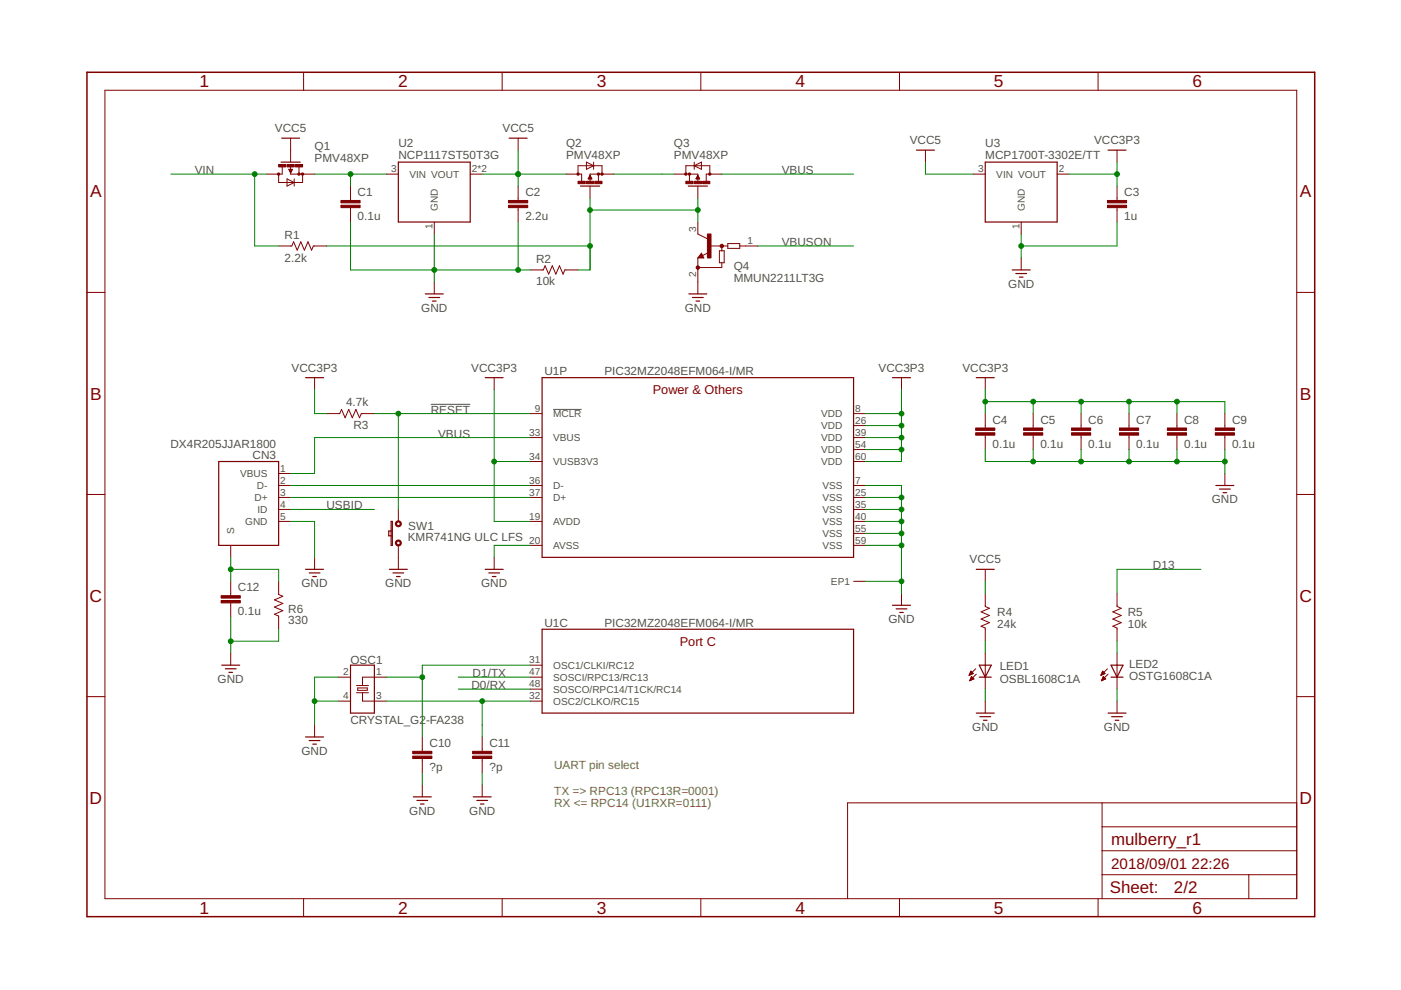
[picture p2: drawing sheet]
<svg xmlns="http://www.w3.org/2000/svg" width="297mm" height="210mm" viewBox="0 0 297 210" stroke-linecap="round" stroke-linejoin="round" font-family="sans-serif">
<path d="M91.3 85.7h8.4M117.3 86.8h6" fill="none" stroke="#505050" stroke-width=".21"/>
<g fill="none" stroke="#800000" stroke-width=".21">
<path d="M22.2 19.1h252.7v171.4h-252.7zM64.4 15.3v3.8M106.5 15.3v3.8M148.6 15.3v3.8M190.7 15.3v3.8M232.8 15.3v3.8M59.1 36.9v1.8h5.1v-1.8M59.8 35.1v1.8h-3.3M60.9 37.9l1.5 .8-1.5 .8zM61.2 35.9h.8l-.4 .8zM61.3 36h.6M61.3 36.1h.6"/>
<path d="M61.4 36.2h.4M61.4 36.3h.4M61.5 36.5h.2M61.6 36.6h.1M61.6 35.1v1.8h5.1M61.6 29.3v5.1M62.4 37.9v1.6M63.4 35.1v1.8M74.3 39.5v3M81.9 36.9h2.6M99.7 36.9h2.5M109.9 29.3v2.5"/>
<path d="M109.9 39.5v3M120 36.9h3.3v1.8M122.6 36.9v-1.8h5v1.8M124.3 34.4l1.6 .7-1.6 .8zM124.7 37.9h.8M124.8 37.8h.6M124.8 37.7h.5M124.9 37.5h.4M125 37.4h.2M125 37.3h.2M125.1 37.2h.1M125.1 39.5v2.5"/>
<path d="M125.1 37.2l.4 .7h-.8zM125.9 34.4v1.5M126.9 36.9v1.8M130.2 36.9h-5.1v1.8M142.9 36.9h5.1v1.8M145.4 36.9v-1.8h5.1v1.8M146.2 36.9v1.8M147.2 34.4v1.5M147.2 35.1l1.5-.7v1.5zM147.6 37.9h.7M147.6 37.8h.7M147.7 37.7h.5"/>
<path d="M147.8 37.5h.3M147.8 37.4h.3M147.9 37.3h.1M147.9 37.2h.1M148 37.2l.3 .7h-.7zM148 39.5v2.5M153 36.9h-3.3v1.8M196.2 31.8v2.6M206.4 36.9h2.5M224.1 36.9h2.6M236.8 31.8v2.6M236.8 39.5v3"/>
<path d="M59.1 52.2h2.8l.4-.9 .7 1.7 .8-1.7 .7 1.7 .8-1.7 .8 1.7 .3-.8h2.8M74.3 44v3.1M92.1 47.1v2.5M92.1 59.8v2.5M109.9 44v3.1M112.4 57.2h2.8l.4-.9 .7 1.8 .8-1.8 .8 1.8 .7-1.8 .8 1.8 .4-.9h2.8M148 47.1v2.5l2 1M148 54.7v7.6M148.7 53.7l.5 1h-1.2zM150.2 53.6l-1.3 .6M150.5 52.2h3.8M152.5 53.2h1v2.5h-1z"/>
<path d="M153 55.7v1h-5M153 52.2v1M154.3 51.6h2.5v1.1h-2.5zM156.8 52.2h3.9M216.5 47.1v2.5M216.5 54.7v2.5M236.8 44v3.1M18.4 62h3.8M274.9 62h3.8M66.7 80.1v2.5M69.2 87.7h2.8l.4-.9 .8 1.8 .7-1.8 .8 1.8 .8-1.8 .7 1.8 .4-.9h2.8M104.8 80.1v2.5"/>
<path d="M112.4 87.7h2.5M112.4 92.8h2.5M112.4 97.9h2.5M181 87.7h2.5M181 90.2h2.5M181 92.8h2.5M181 97.9h2.5M181 95.3h2.5M191.1 80.1v2.5M208.9 80.1v2.5M208.9 87.7v3M208.9 92.3v3"/>
<path d="M219.1 87.7v3M219.1 92.3v3M229.2 87.7v3M229.2 92.3v3M239.4 87.7v3M239.4 92.3v3M249.5 87.7v3M249.5 92.3v3M259.7 87.7v3M259.7 92.3v3M18.4 104.8h3.8M48.9 115.6v2.6"/>
<path d="M59.1 102.9h2.5M59.1 110.6h2.5M59.1 105.5h2.5M59.1 108h2.5M59.1 100.4h2.5M66.7 118.2v2.5M84.5 108v2.6M84.5 115.6v5.1M104.8 118.2v2.5M112.4 102.9h2.5M112.4 110.6h2.5M112.4 115.6h2.5"/>
<path d="M112.4 105.5h2.5M181 102.9h2.5M181 110.6h2.5M181 115.6h2.5M181 105.5h2.5M181 108h2.5M181 113.1h2.5M259.7 100.4v2.5M274.9 104.8h3.8M48.9 123.3v3M48.9 127.8v3.1M48.9 138.5v2.5"/>
<path d="M59.1 123.3v2.7l.9 .4-1.8 .8 1.8 .8-1.8 .7 1.8 .8-1.8 .7 .9 .4v2.8M181 123.3h2.5M191.1 125.8v2.5M208.9 120.7v2.6M208.9 125.8v2.8l.9 .4-1.8 .7 1.8 .8-1.8 .8 1.8 .7-1.8 .8 .9 .4v2.8M208.9 138.5v7.6M236.8 125.8v2.8l.9 .4-1.8 .7 1.8 .8-1.8 .8 1.8 .7-1.8 .8 .9 .4v2.8M236.8 138.5v7.6M18.4 147.7h3.8M66.7 153.7v2.6M71.8 148.7h2.5M71.8 143.6h2.5"/>
<path d="M75.6 145.4h2.5M75.6 146.9h2.5M75.8 145.9h2.1v.5h-2.1zM76.9 146.9v1.8h5M81.9 143.6h-5v1.8M89.5 156.3v3M102.2 156.3v3M112.4 141h2.5M112.4 148.7h2.5M112.4 143.6h2.5M112.4 146.1h2.5M205.5 143.1h.2"/>
<path d="M205.6 143h.4M205.6 142.9h.6M205.6 144.3h.1M205.7 144.2h.3M205.7 142.7h.6M205.7 142.6h.5M205.7 144.1h.5M205.8 143.9h.7M205.8 142.5h.3M205.8 142.4h.1M205.8 143.8h.6M205.8 142.3l.6 .5-.9 .4z"/>
<path d="M205.9 143.7h.3M205.9 143.6h.2M206 143.4l-.4 .9M206 143.4l.5 .6-.9 .3M206 143.4h.1M206.9 141.8l-1.4 1.4M207 142.9l-1.4 1.4M208.9 148.7v2.5M233.4 143.1h.2M233.5 143h.4M233.6 142.9h.6M233.6 144.3h.1"/>
<path d="M233.6 142.7h.6M233.6 144.2h.3M233.7 142.6h.4M233.7 144.1h.5M233.7 142.5h.3M233.7 143.9h.7M233.8 142.4h.1M233.8 143.8h.5M233.8 142.3l.5 .5-.9 .4zM233.8 143.7h.4M233.8 143.6h.3M233.9 143.4h.1"/>
<path d="M233.9 143.4l-.4 .9M233.9 143.4l.5 .6-.9 .3M234.8 141.8l-1.4 1.4M234.9 142.9l-1.4 1.4M236.8 148.7v2.5M274.9 147.7h3.8M89.5 160.8v3.1M89.5 166.4v2.6M102.2 160.8v3.1M102.2 166.4v2.6M233.7 170.2v20.3M233.7 175.3h41.2"/>
<path d="M274.9 170.2h-95.2v20.3M64.4 190.5v3.9M106.5 190.5v3.9M148.6 190.5v3.9M190.7 190.5v3.9M232.8 190.5v3.9M233.7 185.5h41.2M233.7 180.4h41.2M264.8 185.5v5"/>
</g>
<path d="M18.4 15.3h260.3v179.1h-260.3z" fill="none" stroke="#800000" stroke-width=".32"/>
<g fill="none" stroke="#800000" stroke-width=".25">
<path d="M59.6 34.4h4M59.7 29.3h3.8M84.5 34.4h15.2v12.7h-15.2zM107.9 29.3h3.9M123.1 39.5h4M145.9 39.5h4.1M194.3 31.8h3.8M208.9 34.4h15.2v12.7h-15.2zM234.9 31.8h3.8M148.7 54.2l-.1 .2h.4l-.3-.5-.5 .7h.8M214.6 57.2h3.8M215.4 58h2.3"/>
<path d="M216.1 58.8h.8M90.2 62.3h3.8M90.9 63.1h2.3M91.7 63.8h.8M146 62.3h3.9M146.8 63.1h2.3M147.6 63.8h.7M46.4 97.9h12.7v17.7h-12.7zM64.8 80.1h3.8M102.9 80.1h3.8M114.9 80.1h66.1v38.1h-66.1zM189.2 80.1h3.8"/>
<path d="M207 80.1h3.8M82.9 110.6h.3v5h-.3zM82.9 112.6h-.5v1h.5M257.8 102.9h3.8M258.6 103.7h2.2M259.3 104.5h.8M64.8 120.7h3.8M65.6 121.5h2.2M66.3 122.2h.8M82.5 120.7h3.9M83.3 121.5h2.3M84.1 122.2h.7"/>
<path d="M102.9 120.7h3.8M103.6 121.5h2.3M104.4 122.2h.8M114.9 133.4h66.1v17.8h-66.1zM189.2 128.3h3.8M190 129.1h2.3M190.8 129.9h.7M207 120.7h3.8M47 141h3.8M47.8 141.8h2.3M48.5 142.6h.8M64.8 156.3h3.8"/>
<path d="M65.6 157h2.2M66.3 157.8h.8M74.3 141h5.1v10.2h-5.1zM207 151.2h3.8M207.6 141h2.6l-1.3 2.6zM207.6 143.6h2.6M207.8 152h2.2M208.5 152.7h.8M234.9 151.2h3.8M235.6 141h2.5l-1.3 2.6zM235.6 143.6h2.5M235.7 152h2.3"/>
<path d="M236.5 152.7h.7M87.6 169h3.8M88.4 169.7h2.3M89.2 170.5h.7M100.3 169h3.8M101.1 169.7h2.3M101.9 170.5h.7"/>
</g>
<g fill="#800000" stroke="#800000" stroke-width=".21">
<path d="M46.9 127.3h4v.5h-4z"/>
<path d="M46.9 126.3h4v.5h-4z"/>
<path d="M87.5 160.3h4.1v.5h-4.1z"/>
<path d="M87.5 159.3h4.1v.5h-4.1z"/>
<path d="M100.2 160.3h4.1v.5h-4.1z"/>
<path d="M100.2 159.3h4.1v.5h-4.1z"/>
<path d="M206.9 91.8h4v.5h-4z"/>
<path d="M206.9 90.7h4v.5h-4z"/>
<path d="M217 91.8h4.1v.5h-4.1z"/>
<path d="M217 90.7h4.1v.5h-4.1z"/>
<path d="M227.2 91.8h4v.5h-4z"/>
<path d="M227.2 90.7h4v.5h-4z"/>
<path d="M237.3 91.8h4.1v.5h-4.1z"/>
<path d="M237.3 90.7h4.1v.5h-4.1z"/>
<path d="M247.5 91.8h4.1v.5h-4.1z"/>
<path d="M247.5 90.7h4.1v.5h-4.1z"/>
<path d="M126.1 38.4h1.5v.5h-1.5z"/>
<path d="M124.3 38.4h1.6v.5h-1.6z"/>
<path d="M122.6 38.4h1.5v.5h-1.5z"/>
<path d="M257.7 91.8h4v.5h-4z"/>
<path d="M257.7 90.7h4v.5h-4z"/>
<path d="M145.4 38.4h1.5v.5h-1.5z"/>
<path d="M147.2 38.4h1.5v.5h-1.5z"/>
<path d="M149 38.4h1.5v.5h-1.5z"/>
<path d="M62.6 34.9h1.6v.5h-1.6z"/>
<path d="M60.9 34.9h1.5v.5h-1.5z"/>
<path d="M59.1 34.9h1.5v.5h-1.5z"/>
<path d="M150 49.6h.7v5.1h-.7z"/>
<path d="M72.3 43.5h4v.5h-4z"/>
<path d="M72.3 42.5h4v.5h-4z"/>
<path d="M107.8 43.5h4.1v.5h-4.1z"/>
<path d="M107.8 42.5h4.1v.5h-4.1z"/>
<path d="M234.8 43.5h4.1v.5h-4.1z"/>
<path d="M234.8 42.5h4.1v.5h-4.1z"/>
</g>
<g fill="#800000" stroke="#800000" stroke-width=".21">
<path d="M126.7 36.7h.4v.4h-.4z" fill-rule="evenodd"/>
<path d="M127.5 36.7h.3v.4h-.3z" fill-rule="evenodd"/>
<path d="M122.4 36.7h.3v.4h-.3z" fill-rule="evenodd"/>
<path d="M146 36.7h.3v.4h-.3z" fill-rule="evenodd"/>
<path d="M145.2 36.7h.4v.4h-.4z" fill-rule="evenodd"/>
<path d="M150.3 36.7h.4v.4h-.4z" fill-rule="evenodd"/>
<path d="M63.2 36.7h.4v.4h-.4z" fill-rule="evenodd"/>
<path d="M64 36.7h.3v.4h-.3z" fill-rule="evenodd"/>
<path d="M58.9 36.7h.3v.4h-.3z" fill-rule="evenodd"/>
<path d="M84 110.6a.63 .63 0 0 1 1 .2 .63 .63 0 0 1-.4 .9 .63 .63 0 0 1-.8-.6h.3a.38 .38 0 0 1 .5-.4 .38 .38 0 0 1 .1 .6 .38 .38 0 0 1-.6-.1v-.1h-.3z" fill-rule="evenodd"/>
<path d="M84 114.7a.63 .63 0 0 1 1 .1 .63 .63 0 0 1-.4 .9 .63 .63 0 0 1-.8-.6h.3a.38 .38 0 0 1 .5-.4 .38 .38 0 0 1 .1 .6 .38 .38 0 0 1-.6 0v-.2h-.3z" fill-rule="evenodd"/>
<circle cx="153" cy="52.2" r=".36"/>
<circle cx="148" cy="56.7" r=".36"/>
</g>
<g fill="none" stroke="#008000" stroke-width=".21">
<path d="M36.2 36.9h20.3M54 36.9v15.3h5.1M66.7 36.9h15.2M74.3 36.9v2.6M102.2 36.9h17.8M109.9 31.8v7.7M130.2 36.9h12.7M153 36.9h28M196.2 34.4v2.5h10.2M226.7 36.9h10.1M236.8 34.4v5.1M69.2 52.2h55.9"/>
<path d="M74.3 47.1v10.1h38.1M92.1 49.6v10.2M109.9 47.1v10.1M125.1 42v15.2h-2.5M125.1 44.5h22.9M148 42v5.1M160.7 52.2h20.3M216.5 49.6v5.1M236.8 47.1v5.1h-20.3M66.7 82.6v5.1h2.5M79.4 87.7h33M84.5 87.7v20.3"/>
<path d="M104.8 82.6v28h7.6M104.8 97.9h7.6M112.4 92.8h-45.7v7.6h-5.1M183.5 92.8h7.6M183.5 95.3h7.6M183.5 90.2h7.6M183.5 87.7h7.6M191.1 82.6v15.3h-7.6M208.9 82.6v5.1M208.9 95.3v2.6h50.8M208.9 85.2h50.8v2.5M219.1 85.2v2.5"/>
<path d="M219.1 95.3v2.6M229.2 85.2v2.5M229.2 95.3v2.6M239.4 85.2v2.5M239.4 95.3v2.6M249.5 85.2v2.5M249.5 95.3v2.6M259.7 95.3v5.1M48.9 118.2v5.1M61.6 110.6h5.1v7.6M61.6 102.9h50.8M61.6 105.5h50.8"/>
<path d="M61.6 108h17.8M112.4 115.6h-7.6v2.6M183.5 110.6h7.6M183.5 115.6h7.6M183.5 102.9h7.6v22.9M183.5 105.5h7.6M183.5 108h7.6M183.5 113.1h7.6M48.9 130.9v7.6M48.9 120.7h10.2v2.6M59.1 133.4v2.6h-10.2M183.5 123.3h7.6"/>
<path d="M208.9 123.3v2.5M208.9 136v2.5M236.8 136v2.5M254.6 120.7h-17.8v5.1M66.7 148.7h5.1M71.8 143.6h-5.1v10.1M81.9 148.7h30.5M81.9 143.6h7.6M97.2 143.6h15.2M97.2 146.1h15.2M102.2 148.7v7.6M112.4 141h-22.9v15.3"/>
<path d="M208.9 146.1v2.6M236.8 146.1v2.6M89.5 163.9v2.5M102.2 163.9v2.5"/>
</g>
<g fill="#008000" stroke="#008000" stroke-width=".21">
<circle cx="48.9" cy="136" r=".51"/>
<circle cx="191.1" cy="115.6" r=".51"/>
<circle cx="191.1" cy="113.1" r=".51"/>
<circle cx="191.1" cy="110.6" r=".51"/>
<circle cx="191.1" cy="108" r=".51"/>
<circle cx="191.1" cy="105.5" r=".51"/>
<circle cx="191.1" cy="123.3" r=".51"/>
<circle cx="66.7" cy="148.7" r=".51"/>
<circle cx="249.5" cy="97.9" r=".51"/>
<circle cx="239.4" cy="97.9" r=".51"/>
<circle cx="229.2" cy="97.9" r=".51"/>
<circle cx="219.1" cy="97.9" r=".51"/>
<circle cx="259.7" cy="97.9" r=".51"/>
<circle cx="92.1" cy="57.2" r=".51"/>
<circle cx="109.9" cy="57.2" r=".51"/>
<circle cx="216.5" cy="52.2" r=".51"/>
<circle cx="48.9" cy="120.7" r=".51"/>
<circle cx="104.8" cy="97.9" r=".51"/>
<circle cx="191.1" cy="95.3" r=".51"/>
<circle cx="191.1" cy="92.8" r=".51"/>
<circle cx="191.1" cy="90.2" r=".51"/>
<circle cx="191.1" cy="87.7" r=".51"/>
<circle cx="239.4" cy="85.2" r=".51"/>
<circle cx="229.2" cy="85.2" r=".51"/>
<circle cx="219.1" cy="85.2" r=".51"/>
<circle cx="208.9" cy="85.2" r=".51"/>
<circle cx="249.5" cy="85.2" r=".51"/>
<circle cx="236.8" cy="36.9" r=".51"/>
<circle cx="102.2" cy="148.7" r=".51"/>
<circle cx="89.5" cy="143.6" r=".51"/>
<circle cx="84.5" cy="87.7" r=".51"/>
<circle cx="54" cy="36.9" r=".51"/>
<circle cx="109.9" cy="36.9" r=".51"/>
<circle cx="74.3" cy="36.9" r=".51"/>
<circle cx="125.1" cy="52.2" r=".51"/>
<circle cx="125.1" cy="44.5" r=".51"/>
<circle cx="148" cy="44.5" r=".51"/>
</g>
<g font-size="3.7" fill="#800000">
<text x="42.3" y="18.5">1</text>
<text x="84.4" y="18.5">2</text>
<text x="126.5" y="18.5">3</text>
<text x="168.6" y="18.5">4</text>
<text x="210.7" y="18.5">5</text>
<text x="252.9" y="18.5">6</text>
<text x="19.1" y="41.9">A</text>
<text x="275.6" y="41.9">A</text>
<text x="19.1" y="84.7">B</text>
<text x="275.6" y="84.7">B</text>
<text x="19" y="127.6">C</text>
<text x="275.5" y="127.6">C</text>
<text x="19" y="170.4">D</text>
<text x="275.5" y="170.4">D</text>
<text x="42.3" y="193.7">1</text>
<text x="84.4" y="193.7">2</text>
<text x="126.5" y="193.7">3</text>
<text x="168.6" y="193.7">4</text>
<text x="210.7" y="193.7">5</text>
<text x="252.9" y="193.7">6</text>
</g>
<g font-size="3.6" fill="#800000">
<text x="235.6" y="179.1">mulberry_r1</text>
<text x="235.3" y="189.4">Sheet:</text>
<text x="248.9" y="189.3">2/2</text>
</g>
<g font-size="3.2" fill="#800000">
<text x="235.6" y="184.2">2018/09/01</text>
<text x="252.6" y="184.2">22:26</text>
</g>
<g font-size="2.7" fill="#800000">
<text x="138.4" y="83.6">Power &amp; Others</text>
<text x="144.1" y="136.9">Port C</text>
</g>
<g font-size="2.5" fill="#505050">
<text x="58.3" y="28">VCC5</text>
<text x="106.5" y="28">VCC5</text>
<text x="66.7" y="34.4">PMV48XP</text>
<text x="66.7" y="31.8">Q1</text>
<text x="84.5" y="33.6">NCP1117ST50T3G</text>
<text x="84.5" y="31.1">U2</text>
<text x="120" y="33.6">PMV48XP</text>
<text x="120" y="31.1">Q2</text>
<text x="142.9" y="33.6">PMV48XP</text>
<text x="142.9" y="31.1">Q3</text>
<text x="192.9" y="30.6">VCC5</text>
<text x="208.9" y="33.6">MCP1700T-3302E/TT</text>
<text x="208.9" y="31.1">U3</text>
<text x="232" y="30.6">VCC3P3</text>
<text x="41.3" y="36.9">VIN</text>
<text x="75.8" y="41.6">C1</text>
<text x="111.4" y="41.6">C2</text>
<text x="165.7" y="36.9">VBUS</text>
<text x="238.4" y="41.6">C3</text>
<text x="75.8" y="46.7">0.1u</text>
<text x="111.4" y="46.7">2.2u</text>
<text x="238.4" y="46.7">1u</text>
<text x="60.3" y="50.7">R1</text>
<text x="165.7" y="52.1">VBUSON</text>
<text x="60.3" y="55.4">2.2k</text>
<text x="113.7" y="55.7">R2</text>
<text x="155.6" y="59.8">MMUN2211LT3G</text>
<text x="155.6" y="57.2">Q4</text>
<text x="113.7" y="60.5">10k</text>
<text x="213.7" y="61">GND</text>
<text x="89.3" y="66.1">GND</text>
<text x="145.2" y="66.1">GND</text>
<text x="61.8" y="78.8">VCC3P3</text>
<text x="99.9" y="78.8">VCC3P3</text>
<text x="115.4" y="79.6">U1P</text>
<text x="128.1" y="79.6">PIC32MZ2048EFM064-I/MR</text>
<text x="186.3" y="78.8">VCC3P3</text>
<text x="204" y="78.8">VCC3P3</text>
<text x="73.4" y="86.2">4.7k</text>
<text x="91.3" y="87.7">RESET</text>
<text x="210.4" y="89.9">C4</text>
<text x="220.6" y="89.9">C5</text>
<text x="230.7" y="89.9">C6</text>
<text x="240.9" y="89.9">C7</text>
<text x="251.1" y="89.9">C8</text>
<text x="261.2" y="89.9">C9</text>
<text x="36.1" y="95.1">DX4R205JJAR1800</text>
<text x="74.9" y="91">R3</text>
<text x="92.9" y="92.8">VBUS</text>
<text x="210.4" y="94.9">0.1u</text>
<text x="220.6" y="94.9">0.1u</text>
<text x="230.7" y="94.9">0.1u</text>
<text x="240.9" y="94.9">0.1u</text>
<text x="251.1" y="94.9">0.1u</text>
<text x="261.2" y="94.9">0.1u</text>
<text x="53.6" y="97.3">CN3</text>
<text x="256.9" y="106.7">GND</text>
<text x="69.2" y="108">USBID</text>
<text x="86.5" y="112.3">SW1</text>
<text x="86.5" y="114.6">KMR741NG ULC LFS</text>
<text x="205.6" y="119.4">VCC5</text>
<text x="50.4" y="125.4">C12</text>
<text x="63.9" y="124.5">GND</text>
<text x="81.7" y="124.5">GND</text>
<text x="102" y="124.5">GND</text>
<text x="244.5" y="120.7">D13</text>
<text x="50.4" y="130.5">0.1u</text>
<text x="61.1" y="129.9">R6</text>
<text x="211.4" y="130.6">R4</text>
<text x="239.1" y="130.6">R5</text>
<text x="61.1" y="132.4">330</text>
<text x="115.4" y="132.9">U1C</text>
<text x="128.1" y="132.9">PIC32MZ2048EFM064-I/MR</text>
<text x="188.4" y="132.1">GND</text>
<text x="211.4" y="133.2">24k</text>
<text x="239.1" y="133.2">10k</text>
<text x="74.3" y="140.8">OSC1</text>
<text x="100.2" y="143.6">D1/TX</text>
<text x="212" y="142">LED1</text>
<text x="239.4" y="141.5">LED2</text>
<text x="46.1" y="144.8">GND</text>
<text x="100" y="146.1">D0/RX</text>
<text x="212" y="144.7">OSBL1608C1A</text>
<text x="239.4" y="144.2">OSTG1608C1A</text>
<text x="74.3" y="153.5">CRYSTAL_G2-FA238</text>
<text x="206.1" y="155">GND</text>
<text x="234.1" y="155">GND</text>
<text x="63.9" y="160.1">GND</text>
<text x="91.1" y="158.4">C10</text>
<text x="103.8" y="158.4">C11</text>
<text x="91.1" y="163.5">?p</text>
<text x="103.8" y="163.5">?p</text>
<text x="86.8" y="172.8">GND</text>
<text x="99.5" y="172.8">GND</text>
</g>
<g font-size="2.5" fill="#808000">
<text x="117.5" y="163.1">UART pin select</text>
<text x="117.5" y="168.5">TX =&gt; RPC13 (RPC13R=0001)</text>
<text x="117.5" y="171.1">RX &lt;= RPC14 (U1RXR=0111)</text>
</g>
<g font-size="2.1" fill="#505050">
<text x="82.9" y="36.6">3</text>
<text x="86.8" y="37.7">VIN VOUT</text>
<text x="100.1" y="36.6">2*2</text>
<text x="207.4" y="36.6">3</text>
<text x="211.2" y="37.7">VIN VOUT</text>
<text x="224.5" y="36.6">2</text>
<text x="92.8" y="44.7" transform="rotate(-90 92.8 44.7)">GND</text>
<text x="217.3" y="44.7" transform="rotate(-90 217.3 44.7)">GND</text>
<text x="91.7" y="48.6" transform="rotate(-90 91.7 48.6)">1</text>
<text x="147.6" y="49.3" transform="rotate(-90 147.6 49.3)">3</text>
<text x="158.5" y="51.8">1</text>
<text x="216.2" y="48.6" transform="rotate(-90 216.2 48.6)">1</text>
<text x="147.6" y="58.8" transform="rotate(-90 147.6 58.8)">2</text>
<text x="113.4" y="87.3">9</text>
<text x="117.3" y="88.5">MCLR</text>
<text x="174.1" y="88.5">VDD</text>
<text x="181.3" y="87.3">8</text>
<text x="181.3" y="89.9">26</text>
<text x="112.2" y="92.4">33</text>
<text x="117.3" y="93.5">VBUS</text>
<text x="174.1" y="91">VDD</text>
<text x="174.1" y="93.5">VDD</text>
<text x="181.3" y="92.4">39</text>
<text x="181.3" y="95">54</text>
<text x="50.9" y="101.2">VBUS</text>
<text x="59.4" y="100">1</text>
<text x="112.2" y="97.5">34</text>
<text x="117.3" y="98.6">VUSB3V3</text>
<text x="174.1" y="96.1">VDD</text>
<text x="174.1" y="98.6">VDD</text>
<text x="181.3" y="97.5">60</text>
<text x="53.9" y="106.2">D+</text>
<text x="54.5" y="103.7">D-</text>
<text x="59.4" y="102.6">2</text>
<text x="59.4" y="105.1">3</text>
<text x="59.4" y="107.7">4</text>
<text x="112.2" y="102.6">36</text>
<text x="112.2" y="105.1">37</text>
<text x="117.3" y="103.7">D-</text>
<text x="117.3" y="106.2">D+</text>
<text x="174.4" y="103.7">VSS</text>
<text x="174.4" y="106.2">VSS</text>
<text x="181.3" y="102.6">7</text>
<text x="181.3" y="105.1">25</text>
<text x="181.3" y="107.7">35</text>
<text x="49.7" y="113.3" transform="rotate(-90 49.7 113.3)">S</text>
<text x="52" y="111.3">GND</text>
<text x="54.6" y="108.8">ID</text>
<text x="59.4" y="110.2">5</text>
<text x="112.2" y="110.2">19</text>
<text x="117.3" y="111.3">AVDD</text>
<text x="174.4" y="108.8">VSS</text>
<text x="174.4" y="111.3">VSS</text>
<text x="174.4" y="113.9">VSS</text>
<text x="181.3" y="110.2">40</text>
<text x="181.3" y="112.7">55</text>
<text x="112.2" y="115.3">20</text>
<text x="117.3" y="116.4">AVSS</text>
<text x="174.4" y="116.4">VSS</text>
<text x="181.3" y="115.3">59</text>
<text x="176.2" y="124">EP1</text>
<text x="72.8" y="143.2">2</text>
<text x="79.7" y="143.2">1</text>
<text x="112.2" y="140.7">31</text>
<text x="112.2" y="143.2">47</text>
<text x="117.3" y="141.8">OSC1/CLKI/RC12</text>
<text x="72.8" y="148.3">4</text>
<text x="79.7" y="148.3">3</text>
<text x="112.2" y="148.3">32</text>
<text x="112.2" y="145.7">48</text>
<text x="117.3" y="149.4">OSC2/CLKO/RC15</text>
<text x="117.3" y="144.3">SOSCI/RPC13/RC13</text>
<text x="117.3" y="146.9">SOSCO/RPC14/T1CK/RC14</text>
</g>
</svg>
